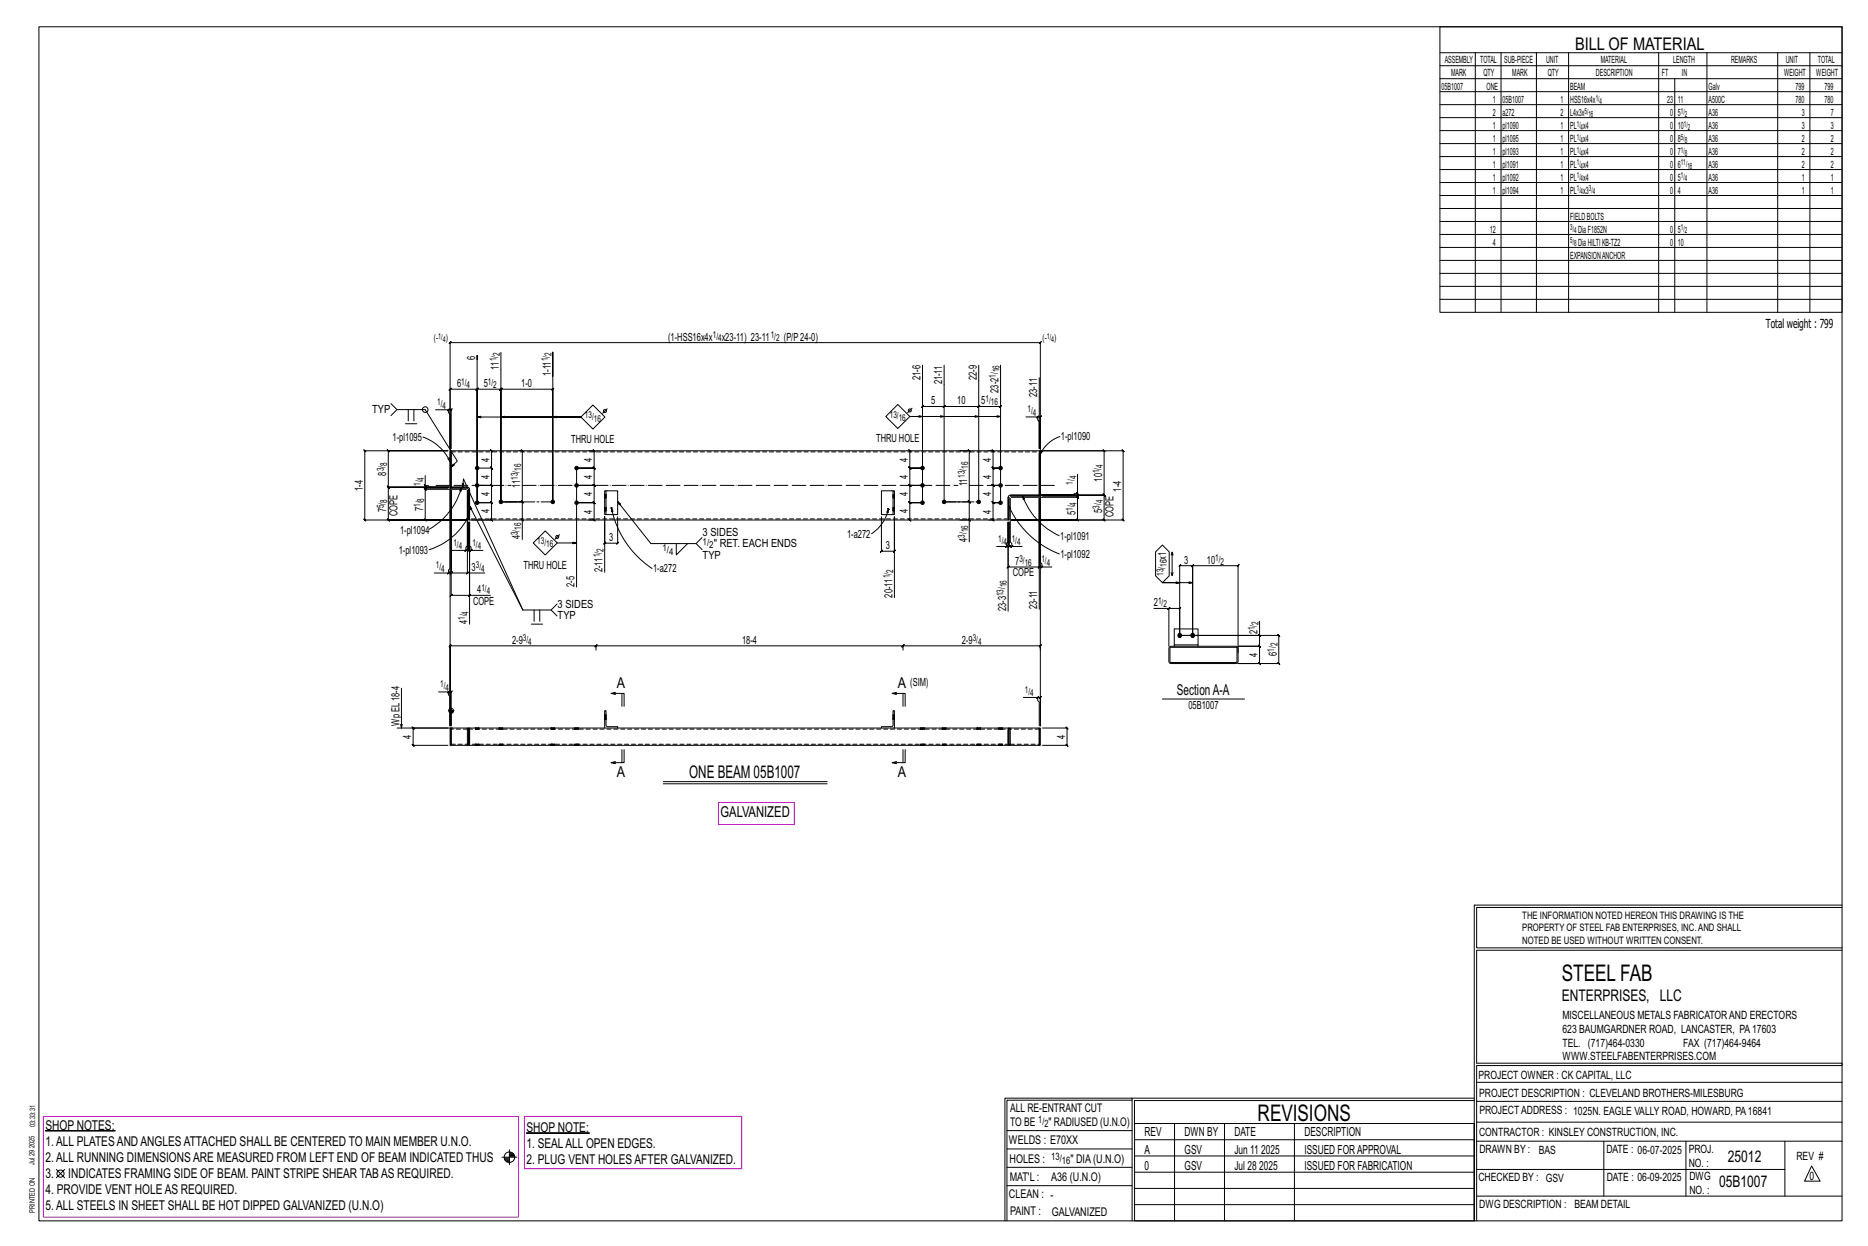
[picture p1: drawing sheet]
<svg xmlns="http://www.w3.org/2000/svg" width="914mm" height="610mm" viewBox="0 0 914 610" stroke-linecap="round" stroke-linejoin="round" font-family="sans-serif">
<g fill="#000" stroke="#000" stroke-width=".49">
<path d="M22 553h34zM258 554h31z"/>
<circle cx="234" cy="229" r=".9"/>
<circle cx="234" cy="237" r=".9"/>
<circle cx="282" cy="229" r=".9"/>
<circle cx="282" cy="237" r=".9"/>
<circle cx="452" cy="229" r=".9"/>
<circle cx="452" cy="237" r=".9"/>
<circle cx="490" cy="229" r=".9"/>
<circle cx="490" cy="237" r=".9"/>
<circle cx="234" cy="246" r=".9"/>
<circle cx="245" cy="246" r=".9"/>
<circle cx="271" cy="246" r=".9"/>
<circle cx="282" cy="246" r=".9"/>
<circle cx="452" cy="246" r=".9"/>
<circle cx="462" cy="246" r=".9"/>
<circle cx="479" cy="246" r=".9"/>
<circle cx="490" cy="246" r=".9"/>
<circle cx="577" cy="311" r="1"/>
<circle cx="584" cy="311" r="1"/>
</g>
<g fill="none" stroke="#000" stroke-width=".49">
<path d="M19 13h883v584h-883zM705 13h197v140h-197zM705 26h197M705 32h197M705 39h197M722 26v127M735 26v127M752 26v127M768 26v127M812 26v127M820 39v114M836 26v127"/>
<path d="M870 26v127M886 26v127M705 45h197M705 51h197M705 58h197M705 64h197M705 70h197M705 77h197M705 83h197M705 89h197M705 96h197M705 102h197"/>
<path d="M705 108h197M705 115h197M705 121h197M705 127h197M705 134h197M705 140h197M705 146h197M234 176v-2v72v-56l-1 1 1-1h-14h1l-1 1v-1v29v-16v-1v-2h-7M245 172v74h11l-1-1 1 1v-25l-1-1 1 1h-2M452 179v67M462 179v67h12h1l-1-1v1v-25h1l-1-1v1h-4M479 179v67"/>
<path d="M490 179v67M191 197l3 3h14l16 26-3 3M220 200l-1 1zM271 184v-12v74v-56l-1 1 1-1h-26h1l-1 1 1-1-1 1v-1h-11l-1 1 1-1v39h7h-1l1 1v-1v8h-1l1 1v-1h-7h7h-1l1 1v-1v9l-1-1 1 1h-7h7l-1-1 1 1v8h-1l1 1v-1h-10M297 200l-2 2M439 198l6 6-6 6-5-6zM446 200l-2 2M452 199h10l1-1-1 1 1-1-1 1h17l1-1-1 1 1-1-1 1h11h-1l1-1v1M452 198l-1 1zM509 185v34v-13l-1-1v-1h-6M194 200l-3 3M198 207h6"/>
<path d="M200 200v6M203 200v6M207 214a23 23 0 0 1 13 12M220 200h1l-1 1 1-1v19M234 204h50h-39M271 204h13M284 204l6-6 6 6-6 6zM452 204h-7h17M479 204h-34h45M508 204h1l1-1-1 1v15M508 203l-1 1zM519 214a17 17 0 0 0-10 8"/>
<path d="M178 220l1 1h40h-29v-1l1 1h-1v17l1 1-1-1h30h-30l1 1-1-1v16l1 1-1-1h38h-49v1l-1-1h1v-33zM208 237l1 1zM208 233v5h2h10M208 238v1v-1l1 1h-1h11M219 224h1v2zM220 221h1v18h-1zM220 240v38v1v1h-7M221 238h8v1h-8zM221 222v16h8l1 1v14M221 240v40l-1 1 1-1h-1M221 240v40l-1 1 1-1h8M221 240v51l-1 1 1-1h9"/>
<path d="M221 221h288M226 239v1h-1zM226 239a34 34 0 0 1-16 20M226 238l1-4 29 64M228 239h-20l1 1-1-1v15l1 1-1-1h20M229 239h1v15h-1zM240 229l1 1zM241 221l-1-1 1 1v8M282 229v58M288 221h3l-1-1 1 1v8h-1l1 1v-1h-9h9h-1l1 1v-1v8h-1l1 1v-1h-9h9h-1l1 1v-1v9l-1-1 1 1h-9h9l-1-1 1 1v8h-1l1 1v-1h-3M445 221v-1l1 1h-1v8l1 1-1-1h7h-7l1 1-1-1v8l1 1-1-1h7h-7l1 1-1-1v9v-1l1 1h-1h7h-7v-1l1 1h-1v8M484 221h2v-1l1 1h-1v8l1 1-1-1h4h-4l1 1-1-1v8l1 1-1-1h4h-4l1 1-1-1v9v-1l1 1h-1h4h-4v-1l1 1h-1v8l1 1-3-1"/>
<path d="M509 221v22zM509 222v20h-15l-1 1v10M510 220v1l-1 1zM527 232v9h-1l-1 1h-15h30h-30M229 253v2l-1-1zM229 253a33 33 0 0 1-19 16M230 248l26 50M230 255v50M230 254h263M245 246v-56v56h11l-1-1 1 1v18M255 254l1 1zM296 240h1v12h-1z"/>
<path d="M297 240h5v12h-5M299 248v1M299 249l1 1h-1zM299 249a47 47 0 0 0 20 29M299 249h1M302 253v13l1-1-1 1h-6v-1l-1 1h1v-13v27M302 245l17 21h22l3-3M431 253v17l1-1-1 1h7h-1l1-1v1v-17v39M434 249h1M435 249v2h-1zM435 249a19 19 0 0 1-8 12M435 249h.1"/>
<path d="M437 240h1v12h-1zM437 240h-6v12h6M445 254l1 1zM470 254h4v11M474 254l1 1zM474 246v-1l1 1h-1v8M493 243h1v11h-1zM494 247l1 2h-1zM494 247a45 45 0 0 0 25 24M495 242h14v1h-14zM495 244v21v1v1h5M495 243h32l1 1-1-1v11l1 1-1-1h-32h45l1 1-1-1v-12l1 1-1-1 1 1-1-1v-21h1l-1-1v1h-30h40l-1-1 1 1v33h-1l1 1v-1h-55"/>
<path d="M501 243l1 1h-1zM501 243a35 35 0 0 0 17 19M509 244v33l-1 1 1-1h-16h1l-1 1v-1v-22M509 244v33l-1 1 1-1h1M509 244v54M509 244v31l1 1v1h5M527 241l1 1zM527 241v2v-1l1 1h-1h-17M220 280l-1 1zM221 269h7v-1l1-1v-27v40h8M228 269h1v1l1-1h-1v-14v14v1l1-1h-1h2M229 269l-1 1z"/>
<path d="M230 270l1-1zM236 269h-5v-1l-1-1v-12v36h10M261 266l6-6 6 6-6 6zM273 266h9M274 262l-2 2M331 266v5l6-5M341 266l3 3M488 267h5v-1v-1v-10v44M493 267l-1 1 1-1zM493 267h1v1l1-1h-1v-12v12v1l1-1h-1h1M495 267h1l-1 1zM510 277h1l-1 1z"/>
<path d="M566 270l3-3 3 3v12l-3 3-3-3zM574 270l-1 2M574 272v-2v12M228 281l1-1zM230 291l-1 1zM261 298v6M264 298v6M270 298l3 3M273 296l-3 2h-14M565 298h7v18M572 298h5l1-1-1 1v13v-34l1-1-1 1h7h-1l1-1v1v34v-34h-1l1-1v1h22l1-1-1 1v42M573 297l-1 1z"/>
<path d="M573 280l1 2v-2M577 285h-8h15M260 305h6M291 316l1-1zM292 316h150l1-1-1 3M292 318v-3l-1 1h1h-72l1-1-1 1v39v-187l1-1-1 1h289l1-1-1 1v187v-14h1l-1 1v-1h-1M442 316h67l1-1-1 3M443 315l-1 1zM572 316h33l1 1v7l-1 1h-32l-1-1zM573 317h32v7h-32zM575 316h11M575 316v-8h11v8"/>
<path d="M616 310l1 1zM617 304v7h-40h49l-1-1 1 1v14l-1-1 1 1h-20h11l-1-1 1 1v-9v1l-1-1h1h-11h11v1l-1-1h1v-5M197 337v19M215 339h5v1v1v14M220 339h1h-1l1-1v1v16v-9M220 338l-1 1zM301 340l-2-1h7v7M301 339h-2M304 339v7M439 340l-2-1h6v7M439 339h-2M442 339v7"/>
<path d="M194 356h27M219 356h-17l1 1-1-1v9v-1l1 1h-1h17M219 348h3M220 347v1M220 356h1v9h-1zM221 347v1M221 348v1M222 348v1M222 348h.1M229 356h264M229 357h.1M229 356v9v-9h-8v9h8"/>
<path d="M230 356v9h-1M230 357v7M233 356h.1M233 357h.1M234 356h.1M234 357h.1M244 356h.1M244 357h.1M246 356h.1M246 357h.1M270 356h.1M270 357h.1"/>
<path d="M271 356h.1M271 357h.1M281 356h.1M281 357h.1M283 356h.1M283 357h.1M296 352h.1M296 350h.1M296 356v-8h1v7l5 1M297 352h.1M297 350h.1M431 356l6-1v-7h1v8"/>
<path d="M437 352h.1M437 350h.1M438 352h.1M438 350h.1M451 356h.1M451 357h.1M452 356h.1M452 357h.1M461 356h.1M461 357h.1M463 356h.1M463 357h.1"/>
<path d="M478 356h.1M478 357h.1M480 356h.1M480 357h.1M489 356h.1M489 357h.1M491 356h.1M491 357h.1M493 357v7M494 356v9h-1v-9h2M494 357h1M495 356h14v9h-14z"/>
<path d="M501 341h7v2h1v12M507 342l1-1zM509 356v9zM510 356h12l1 1-1-1v9v-1l1 1h-1h-12M569 342h40M229 364h.1M230 365h263M233 364h.1M233 365h.1M234 364h.1M234 365h.1M244 364h.1"/>
<path d="M244 365h.1M246 364h.1M246 365h.1M270 364h.1M270 365h.1M271 364h.1M271 365h.1M281 364h.1M281 365h.1M283 364h.1M283 365h.1M301 373h-2"/>
<path d="M304 367v6M306 367v6h-7l2 1M439 373h-2M442 367v6M443 367v6h-6l2 1M451 364h.1M451 365h.1M452 364h.1M452 365h.1M461 364h.1M461 365h.1M463 364h.1"/>
<path d="M463 365h.1M478 364h.1M478 365h.1M480 364h.1M480 365h.1M489 364h.1M489 365h.1M491 364h.1M491 365h.1M494 365h1M494 364h1M325 382h80"/>
<path d="M325 383h80M722 443v154M722 443h180M902 444h-179v20h179M902 465h-179v55h179v1h-179v76M554 538h-61v59M554 537h168M722 538h-167v13M723 539h179M723 530h179M493 553h61M555 550h167v47h-167z"/>
<path d="M555 558h167M575 550v47M599 550v47M634 550v47M723 549h179M723 558h179M785 558v27M825 558v27M874 558v27M28 572l4 4M32 572l-4 4M246 566h7"/>
<path d="M247 567h2M247 568h2M248 568h1M249 562v8M249 566h3M249 564h2M249 565h3M493 571h61M493 562h61M555 573h167M555 566h167M723 572h151"/>
<path d="M887 570l4 8h-8zM492 597v-60h62v60M493 580h61M555 589h167M555 581h167M723 585h179"/>
<circle cx="208" cy="200" r="1.4"/>
<circle cx="296" cy="201" r=".7"/>
<circle cx="445" cy="201" r=".7"/>
<circle cx="273" cy="263" r=".7"/>
<circle cx="221" cy="348" r="1.2"/>
<circle cx="30" cy="574" r="1.8"/>
<circle cx="249" cy="566" r="2.6"/>
</g>
<path d="M352 393h37v10h-37zM21 546h233v49h-233zM257 546h106v26h-106z" fill="none" stroke="#f0f" stroke-width=".5"/>
<g fill="none" stroke="#000" stroke-width=".49" stroke-dasharray="2 1.4">
<path d="M221 221h288M296 244h1zM296 244v-1M296 243l1 1M296 243h1M296 242h1M296 250h1zM296 250h.1M296 249l1 1M296 249h1M296 248h1M297 243h-1h1"/>
<path d="M297 249h-1l1 1M437 248h1zM437 249h1h-1M437 242h1zM437 242l1 1-1-1M438 248v1M438 249l-1-1M438 249h-1M438 250h-1M438 242h.1M438 242h-1M438 243h-1"/>
<path d="M438 244h-1M493 254h-263M229 357h-8M229 357h265M233 356v1M233 356h.1M234 356v1zM234 356l-1 1M234 357h-1M234 356v1M234 356h.1M234 357h.1"/>
<path d="M234 357v-1M244 356v1M244 356h.1M245 356l-1 1M245 356l1 1zM245 356v1M245 357h.1M246 356v1M246 356h.1M246 357h.1M246 357v-1M270 356v1"/>
<path d="M270 356h.1M271 356v1zM271 356l-1 1M271 357h-1M271 356v1M271 356h.1M271 357h.1M271 357v-1M281 356v1M281 356h.1M282 356l-1 1M282 356l1 1z"/>
<path d="M282 356v1M282 357h.1M283 356v1M283 356h.1M283 357h.1M283 357v-1M296 351h1M296 350h1M296 350h.1M296 352h.1M296 352h1M296 351l1 1"/>
<path d="M297 350h-1M297 350h.1M297 351h-1h1M437 352h.1M437 351h1l-1-1M437 352h1M438 350h-1M438 351h-1M438 352h-1M438 352h.1M438 350h.1M438 351l-1-1"/>
<path d="M451 356v1M451 356h.1M452 356v1zM452 356l-1 1M452 357h-1M452 356v1M452 356h.1M452 357h.1M452 357v-1M461 356v1M461 356h.1M462 356l-1 1"/>
<path d="M462 356v1zM462 356v1M462 357h.1M463 356v1M463 356h.1M463 357h.1M463 357v-1M478 356v1M478 356h.1M479 356l-1 1M479 356v1zM479 357h.1"/>
<path d="M479 356v1M480 356v1M480 356h.1M480 357h.1M480 357v-1M489 356v1M489 356h.1M490 356v1zM490 356l-1 1M490 357h-1M490 356v1M491 356h.1"/>
<path d="M491 357h.1M491 357v-1M509 357h-14M221 364h8M233 364h.1M233 364v1M233 365h.1M233 365v-1M233 364l1 1zM234 365v-1M234 364h.1M234 365h.1"/>
<path d="M244 364h.1M244 364v1M244 365h.1M245 365v-1M245 364v1zM245 365l1-1M245 364h1M246 365v-1M246 365h.1M270 364h.1M270 364v1M270 365h.1"/>
<path d="M270 365v-1M270 364l1 1zM271 365v-1M271 364h.1M271 365h.1M281 364h.1M281 364v1M281 365h.1M282 365v-1M282 364v1zM282 365l1-1M282 364h1"/>
<path d="M283 365v-1M283 365h.1M451 364h.1M451 364v1M451 365h.1M451 365v-1M451 364l1 1zM452 365v-1M452 364h.1M452 365h.1M461 364h.1M461 364v1"/>
<path d="M461 365h.1M462 365v-1M462 364v1zM462 365l1-1M462 364h.1M463 365v-1M463 365h.1M478 364h.1M478 364v1M478 365h.1M478 365v-1M479 364v1z"/>
<path d="M479 365v-1M479 365l1-1M479 364h.1M480 365v-1M480 365h.1M489 364h.1M489 364v1M489 365h.1M489 365v-1M489 364l1 1zM490 365v-1M490 364h.1"/>
<path d="M490 365l1-1M491 365v-1M491 365h.1M494 364h-265M495 364h14"/>
</g>
<path d="M213 237h37M256 237h213M474 237h42" fill="none" stroke="#000" stroke-width=".49" stroke-dasharray="6.8 1 0 1"/>
<path d="M271 246h-26M462 246h17" fill="none" stroke="#000" stroke-width=".49" stroke-dasharray="5.8 1 1 1"/>
<g font-size="11.2">
<text x="764" y="480">STEEL FAB</text>
<text x="616" y="548">REVISIONS</text>
</g>
<g font-size="8.6">
<text x="771" y="24">BILL OF MATERIAL</text>
<text x="337" y="380">ONE BEAM 05B1007</text>
</g>
<g font-size="7.9">
<text x="765" y="490">ENTERPRISES, LLC</text>
<text x="846" y="569">25012</text>
<text x="842" y="581">05B1007</text>
</g>
<g font-size="7.3">
<text x="302" y="337">A</text>
<text x="440" y="337">A</text>
<text x="576" y="340">SectionA-A</text>
<text x="302" y="380">A</text>
<text x="440" y="380">A</text>
<text x="353" y="400">GALVANIZED</text>
</g>
<g font-size="6.6">
<text x="22" y="553">SHOP NOTES:</text>
<text x="258" y="554">SHOP NOTE:</text>
<text x="22" y="561">1.ALL PLATESANDANGLESATTACHED SHALL BE CENTERED TO MAIN MEMBER U.N.O.</text>
<text x="258" y="562">1. SEALALL OPEN EDGES.</text>
<text x="22" y="568">2.ALL RUNNING DIMENSIONSARE MEASURED FROM LEFT END OF BEAM INDICATED THUS</text>
<text x="258" y="570">2. PLUG VENT HOLESAFTER GALVANIZED.</text>
<text x="22" y="576">3.</text>
<text x="33" y="576">INDICATES FRAMING SIDE OF BEAM. PAINT STRIPE SHEAR TABAS REQUIRED.</text>
<text x="22" y="584">4. PROVIDE VENT HOLEAS REQUIRED.</text>
<text x="22" y="592">5.ALL STEELS IN SHEET SHALL BE HOT DIPPED GALVANIZED (U.N.O)</text>
</g>
<g font-size="6.1">
<text x="864" y="161">Total weight : 799</text>
<text x="560" y="556">REV</text>
<text x="580" y="556">DWN BY</text>
<text x="604" y="556">DATE</text>
<text x="639" y="556">DESCRIPTION</text>
<text x="560" y="564">A</text>
<text x="580" y="564">GSV</text>
<text x="604" y="564">Jun 11</text>
<text x="617" y="564">2025</text>
<text x="639" y="564">ISSUED FORAPPROVAL</text>
<text x="560" y="572">0</text>
<text x="580" y="572">GSV</text>
<text x="604" y="572">Jul 28</text>
<text x="616" y="572">2025</text>
<text x="639" y="572">ISSUED FOR FABRICATION</text>
</g>
<g font-size="5.9">
<text x="494" y="560">WELDS : E70XX</text>
<text x="494" y="569">HOLES :</text>
<text x="524" y="569">&quot; DIA(U.N.O)</text>
<text x="494" y="578">MAT'L :</text>
<text x="515" y="578">A36 (U.N.O)</text>
<text x="494" y="586">CLEAN : -</text>
<text x="495" y="595">PAINT :</text>
<text x="515" y="595">GALVANIZED</text>
</g>
<g font-size="5.8">
<text x="494" y="544">ALL RE-ENTRANT CUT</text>
<text x="494" y="551">TO BE</text>
<text x="513" y="551">&quot; RADIUSED (U.N.O)</text>
</g>
<g font-size="5.6">
<text x="765" y="499">MISCELLANEOUS METALS FABRICATORAND ERECTORS</text>
<text x="765" y="505">623 BAUMGARDNER ROAD, LANCASTER, PA17603</text>
<text x="765" y="512">TEL. (717)464-0330</text>
<text x="824" y="512">FAX (717)464-9464</text>
<text x="765" y="519">WWW.STEELFABENTERPRISES.COM</text>
<text x="724" y="528">PROJECT OWNER : CK CAPITAL, LLC</text>
<text x="724" y="537">PROJECT DESCRIPTION : CLEVELAND BROTHERS-MILESBURG</text>
<text x="724" y="545">PROJECTADDRESS : 1025N. EAGLE VALLY ROAD, HOWARD, PA16841</text>
<text x="724" y="556">CONTRACTOR : KINSLEY CONSTRUCTION, INC.</text>
<text x="724" y="564">DRAWN BY :</text>
<text x="753" y="564">BAS</text>
<text x="786" y="564">DATE : 06-07-2025</text>
<text x="827" y="564">PROJ.</text>
<text x="879" y="568">REV #</text>
<text x="827" y="571">NO. :</text>
<text x="724" y="578">CHECKED BY : GSV</text>
<text x="787" y="578">DATE : 06-09-2025</text>
<text x="827" y="578">DWG</text>
<text x="886" y="578">0</text>
<text x="827" y="584">NO. :</text>
<text x="724" y="591">DWG DESCRIPTION : BEAM DETAIL</text>
</g>
<g font-size="5.5">
<text x="327" y="167">(1-HSS16x4x</text>
<text x="353" y="167">x23-11) 23-11</text>
<text x="384" y="167">(P/P24-0)</text>
<text x="233" y="176" transform="rotate(-90 233 176)">6</text>
<text x="244" y="181" transform="rotate(-90 244 181)">11</text>
<text x="270" y="184" transform="rotate(-90 270 184)">1-11</text>
<text x="224" y="189">6</text>
<text x="237" y="189">5</text>
<text x="255" y="189">1-0</text>
<text x="451" y="186" transform="rotate(-90 451 186)">21-6</text>
<text x="461" y="188" transform="rotate(-90 461 188)">21-11</text>
<text x="478" y="186" transform="rotate(-90 478 186)">22-9</text>
<text x="456" y="198">5</text>
<text x="469" y="198">10</text>
<text x="480" y="198">5</text>
<text x="489" y="192" transform="rotate(-90 489 192)">23-2</text>
<text x="508" y="194" transform="rotate(-90 508 194)">23-11</text>
<text x="182" y="202">TYP</text>
<text x="192" y="216">1-pl1095</text>
<text x="519" y="215">1-pl1090</text>
<text x="280" y="217">THRU HOLE</text>
<text x="429" y="216">THRU HOLE</text>
<text x="240" y="226" transform="rotate(-90 240 226)">4</text>
<text x="290" y="226" transform="rotate(-90 290 226)">4</text>
<text x="444" y="226" transform="rotate(-90 444 226)">4</text>
<text x="485" y="226" transform="rotate(-90 485 226)">4</text>
<text x="189" y="233" transform="rotate(-90 189 233)">8</text>
<text x="240" y="234" transform="rotate(-90 240 234)">4</text>
<text x="255" y="239" transform="rotate(-90 255 239)">11</text>
<text x="290" y="234" transform="rotate(-90 290 234)">4</text>
<text x="444" y="234" transform="rotate(-90 444 234)">4</text>
<text x="473" y="238" transform="rotate(-90 473 238)">11</text>
<text x="485" y="234" transform="rotate(-90 485 234)">4</text>
<text x="539" y="236" transform="rotate(-90 539 236)">10</text>
<text x="178" y="240" transform="rotate(-90 178 240)">1-4</text>
<text x="240" y="243" transform="rotate(-90 240 243)">4</text>
<text x="290" y="243" transform="rotate(-90 290 243)">4</text>
<text x="444" y="243" transform="rotate(-90 444 243)">4</text>
<text x="485" y="243" transform="rotate(-90 485 243)">4</text>
<text x="549" y="241" transform="rotate(-90 549 241)">1-4</text>
<text x="189" y="251" transform="rotate(-90 189 251)">7</text>
<text x="207" y="250" transform="rotate(-90 207 250)">7</text>
<text x="240" y="251" transform="rotate(-90 240 251)">4</text>
<text x="290" y="251" transform="rotate(-90 290 251)">4</text>
<text x="444" y="251" transform="rotate(-90 444 251)">4</text>
<text x="485" y="252" transform="rotate(-90 485 252)">4</text>
<text x="526" y="252" transform="rotate(-90 526 252)">5</text>
<text x="539" y="251" transform="rotate(-90 539 251)">5</text>
<text x="195" y="253" transform="rotate(-90 195 253)">COPE</text>
<text x="545" y="253" transform="rotate(-90 545 253)">COPE</text>
<text x="196" y="261">1-pl1094</text>
<text x="255" y="264" transform="rotate(-90 255 264)">4</text>
<text x="344" y="262">3 SIDES</text>
<text x="415" y="263">1-a272</text>
<text x="298" y="265">3</text>
<text x="349" y="268">&quot; RET. EACH ENDS</text>
<text x="434" y="269">3</text>
<text x="473" y="265" transform="rotate(-90 473 265)">4</text>
<text x="519" y="264">1-pl1091</text>
<text x="195" y="271">1-pl1093</text>
<text x="344" y="273">TYP</text>
<text x="519" y="273">1-pl1092</text>
<text x="571" y="274" transform="rotate(-90 571 274)">x1</text>
<text x="580" y="276">3</text>
<text x="591" y="276">10</text>
<text x="231" y="279">3</text>
<text x="256" y="278">THRU HOLE</text>
<text x="295" y="280" transform="rotate(-90 295 280)">2-11</text>
<text x="320" y="280">1-a272</text>
<text x="496" y="282">COPE</text>
<text x="497" y="276">7</text>
<text x="281" y="287" transform="rotate(-90 281 287)">2-5</text>
<text x="234" y="290">4</text>
<text x="437" y="292" transform="rotate(-90 437 292)">20-11</text>
<text x="232" y="296">COPE</text>
<text x="273" y="297">3 SIDES</text>
<text x="492" y="299" transform="rotate(-90 492 299)">23-3</text>
<text x="508" y="298" transform="rotate(-90 508 298)">23-11</text>
<text x="565" y="297">2</text>
<text x="229" y="305" transform="rotate(-90 229 305)">4</text>
<text x="273" y="303">TYP</text>
<text x="616" y="310" transform="rotate(-90 616 310)">2</text>
<text x="251" y="315">2-9</text>
<text x="363" y="315">18-4</text>
<text x="471" y="315">2-9</text>
<text x="616" y="321" transform="rotate(-90 616 321)">4</text>
<text x="625" y="321" transform="rotate(-90 625 321)">6</text>
<text x="446" y="336">(SIM)</text>
<text x="582" y="347">05B1007</text>
<text x="196" y="355" transform="rotate(-90 196 355)">Wp EL18-4</text>
<text x="201" y="361" transform="rotate(-90 201 361)">4</text>
<text x="521" y="361" transform="rotate(-90 521 361)">4</text>
</g>
<g font-size="5">
<text x="745" y="450">THE INFORMATION NOTED HEREON THIS DRAWING IS THE</text>
<text x="745" y="456">PROPERTY OF STEEL FAB ENTERPRISES, INC.AND SHALL</text>
<text x="745" y="462">NOTED BE USED WITHOUT WRITTEN CONSENT.</text>
<text x="508" y="550">1/</text>
<text x="511" y="551">2</text>
<text x="515" y="568">13/</text>
<text x="520" y="570">16</text>
</g>
<g font-size="4.9">
<text x="707" y="31">ASSEMBLY</text>
<text x="725" y="31">TOTAL</text>
<text x="736" y="31">SUB-PIECE</text>
<text x="757" y="31">UNIT</text>
<text x="784" y="31">MATERIAL</text>
<text x="819" y="31">LENGTH</text>
<text x="847" y="31">REMARKS</text>
<text x="874" y="31">UNIT</text>
<text x="890" y="31">TOTAL</text>
<text x="710" y="37">MARK</text>
<text x="726" y="37">QTY</text>
<text x="740" y="37">MARK</text>
<text x="758" y="37">QTY</text>
<text x="781" y="37">DESCRIPTION</text>
<text x="814" y="37">FT</text>
<text x="823" y="37">IN</text>
<text x="873" y="37">WEIGHT</text>
<text x="889" y="37">WEIGHT</text>
<text x="706" y="44">05B1007</text>
<text x="728" y="44">ONE</text>
<text x="769" y="44">BEAM</text>
<text x="836" y="44">Galv</text>
<text x="879" y="44">799</text>
<text x="893" y="44">799</text>
<text x="731" y="50">1</text>
<text x="736" y="50">05B1007</text>
<text x="764" y="50">1</text>
<text x="769" y="50">HSS16x4x</text>
<text x="816" y="50">23</text>
<text x="821" y="50">11</text>
<text x="836" y="50">A500C</text>
<text x="879" y="50">780</text>
<text x="893" y="50">780</text>
<text x="731" y="57">2</text>
<text x="736" y="57">a272</text>
<text x="764" y="57">2</text>
<text x="769" y="57">L4x3x</text>
<text x="818" y="57">0</text>
<text x="821" y="57">5</text>
<text x="836" y="57">A36</text>
<text x="882" y="57">3</text>
<text x="896" y="57">7</text>
<text x="731" y="63">1</text>
<text x="736" y="63">pl1090</text>
<text x="764" y="63">1</text>
<text x="769" y="63">PL x4</text>
<text x="818" y="63">0</text>
<text x="821" y="63">10</text>
<text x="836" y="63">A36</text>
<text x="882" y="63">3</text>
<text x="896" y="63">3</text>
<text x="731" y="69">1</text>
<text x="736" y="69">pl1095</text>
<text x="764" y="69">1</text>
<text x="769" y="69">PL x4</text>
<text x="818" y="69">0</text>
<text x="821" y="69">8</text>
<text x="836" y="69">A36</text>
<text x="882" y="69">2</text>
<text x="896" y="69">2</text>
<text x="731" y="76">1</text>
<text x="736" y="76">pl1093</text>
<text x="764" y="76">1</text>
<text x="769" y="76">PL x4</text>
<text x="818" y="76">0</text>
<text x="821" y="76">7</text>
<text x="836" y="76">A36</text>
<text x="882" y="76">2</text>
<text x="896" y="76">2</text>
<text x="731" y="82">1</text>
<text x="736" y="82">pl1091</text>
<text x="764" y="82">1</text>
<text x="769" y="82">PL x4</text>
<text x="818" y="82">0</text>
<text x="821" y="82">6</text>
<text x="836" y="82">A36</text>
<text x="882" y="82">2</text>
<text x="896" y="82">2</text>
<text x="731" y="88">1</text>
<text x="736" y="88">pl1092</text>
<text x="764" y="88">1</text>
<text x="769" y="88">PL x4</text>
<text x="818" y="88">0</text>
<text x="821" y="88">5</text>
<text x="836" y="88">A36</text>
<text x="882" y="88">1</text>
<text x="896" y="88">1</text>
<text x="731" y="95">1</text>
<text x="736" y="95">pl1094</text>
<text x="764" y="95">1</text>
<text x="769" y="95">PL x3</text>
<text x="818" y="95">0</text>
<text x="821" y="95">4</text>
<text x="836" y="95">A36</text>
<text x="882" y="95">1</text>
<text x="896" y="95">1</text>
<text x="769" y="107">FIELDBOLTS</text>
<text x="729" y="114">12</text>
<text x="772" y="114">DiaF1852N</text>
<text x="818" y="114">0</text>
<text x="821" y="114">5</text>
<text x="731" y="120">4</text>
<text x="772" y="120">DiaHILTIKB-TZ2</text>
<text x="818" y="120">0</text>
<text x="821" y="120">10</text>
<text x="769" y="127">EXPANSIONANCHOR</text>
</g>
<g font-size="4.7">
<text x="212" y="167">(-</text>
<text x="218" y="167">)</text>
<text x="349" y="165">1/</text>
<text x="352" y="167">4</text>
<text x="377" y="165">1/</text>
<text x="380" y="167">2</text>
<text x="510" y="167">(-</text>
<text x="516" y="167">)</text>
<text x="243" y="177" transform="rotate(-90 243 177)">1/</text>
<text x="245" y="174" transform="rotate(-90 245 174)">2</text>
<text x="268" y="177" transform="rotate(-90 268 177)">1/</text>
<text x="270" y="174" transform="rotate(-90 270 174)">2</text>
<text x="488" y="185" transform="rotate(-90 488 185)">1/</text>
<text x="489" y="182" transform="rotate(-90 489 182)">16</text>
<text x="226" y="188">1/</text>
<text x="228" y="190">4</text>
<text x="239" y="188">1/</text>
<text x="241" y="190">2</text>
<text x="482" y="197">1/</text>
<text x="214" y="198">1/</text>
<text x="217" y="200">4</text>
<text x="485" y="198">16</text>
<text x="503" y="202">1/</text>
<text x="506" y="203">4</text>
<text x="286" y="205">13/</text>
<text x="291" y="206">16</text>
<text x="436" y="204">13/</text>
<text x="440" y="206">16</text>
<text x="190" y="228" transform="rotate(-90 190 228)">8</text>
<text x="188" y="231" transform="rotate(-90 188 231)">3/</text>
<text x="255" y="230" transform="rotate(-90 255 230)">16</text>
<text x="472" y="234" transform="rotate(-90 472 234)">13/</text>
<text x="474" y="229" transform="rotate(-90 474 229)">16</text>
<text x="538" y="232" transform="rotate(-90 538 232)">1/</text>
<text x="540" y="229" transform="rotate(-90 540 229)">4</text>
<text x="206" y="238" transform="rotate(-90 206 238)">1/</text>
<text x="208" y="235" transform="rotate(-90 208 235)">4</text>
<text x="253" y="235" transform="rotate(-90 253 235)">13/</text>
<text x="525" y="237" transform="rotate(-90 525 237)">1/</text>
<text x="527" y="235" transform="rotate(-90 527 235)">4</text>
<text x="190" y="246" transform="rotate(-90 190 246)">8</text>
<text x="208" y="245" transform="rotate(-90 208 245)">8</text>
<text x="188" y="249" transform="rotate(-90 188 249)">5/</text>
<text x="206" y="248" transform="rotate(-90 206 248)">1/</text>
<text x="525" y="250" transform="rotate(-90 525 250)">1/</text>
<text x="527" y="247" transform="rotate(-90 527 247)">4</text>
<text x="538" y="249" transform="rotate(-90 538 249)">3/</text>
<text x="540" y="246" transform="rotate(-90 540 246)">4</text>
<text x="253" y="262" transform="rotate(-90 253 262)">3/</text>
<text x="255" y="259" transform="rotate(-90 255 259)">16</text>
<text x="472" y="263" transform="rotate(-90 472 263)">3/</text>
<text x="474" y="260" transform="rotate(-90 474 260)">16</text>
<text x="222" y="267">1/</text>
<text x="225" y="269">4</text>
<text x="231" y="267">1/</text>
<text x="234" y="269">4</text>
<text x="263" y="266">13/</text>
<text x="267" y="268">16</text>
<text x="324" y="270">1/</text>
<text x="344" y="266">1/</text>
<text x="347" y="268">2</text>
<text x="489" y="265">1/</text>
<text x="491" y="267">4</text>
<text x="495" y="265">1/</text>
<text x="498" y="267">4</text>
<text x="294" y="273" transform="rotate(-90 294 273)">1/</text>
<text x="295" y="270" transform="rotate(-90 295 270)">2</text>
<text x="327" y="271">4</text>
<text x="499" y="275">3/</text>
<text x="510" y="275">1/</text>
<text x="595" y="275">1/</text>
<text x="213" y="278">1/</text>
<text x="216" y="280">4</text>
<text x="233" y="278">3/</text>
<text x="236" y="280">4</text>
<text x="437" y="280" transform="rotate(-90 437 280)">2</text>
<text x="502" y="277">16</text>
<text x="512" y="277">4</text>
<text x="570" y="282" transform="rotate(-90 570 282)">13/</text>
<text x="571" y="277" transform="rotate(-90 571 277)">16</text>
<text x="597" y="276">2</text>
<text x="436" y="283" transform="rotate(-90 436 283)">1/</text>
<text x="493" y="287" transform="rotate(-90 493 287)">16</text>
<text x="236" y="289">1/</text>
<text x="238" y="291">4</text>
<text x="491" y="292" transform="rotate(-90 491 292)">13/</text>
<text x="567" y="295">1/</text>
<text x="570" y="297">2</text>
<text x="228" y="303" transform="rotate(-90 228 303)">1/</text>
<text x="229" y="301" transform="rotate(-90 229 301)">4</text>
<text x="616" y="306" transform="rotate(-90 616 306)">2</text>
<text x="614" y="308" transform="rotate(-90 614 308)">1/</text>
<text x="256" y="314">3/</text>
<text x="259" y="315">4</text>
<text x="476" y="314">3/</text>
<text x="479" y="315">4</text>
<text x="625" y="316" transform="rotate(-90 625 316)">2</text>
<text x="624" y="319" transform="rotate(-90 624 319)">1/</text>
<text x="215" y="336">1/</text>
<text x="218" y="338">4</text>
<text x="502" y="339">1/</text>
<text x="504" y="341">4</text>
</g>
<g font-size="4.2">
<text x="781" y="49">1/</text>
<text x="783" y="51">4</text>
<text x="776" y="56">5/</text>
<text x="778" y="57">16</text>
<text x="823" y="56">1/</text>
<text x="825" y="57">2</text>
<text x="772" y="62">1/</text>
<text x="774" y="63">4</text>
<text x="824" y="62">1/</text>
<text x="826" y="63">2</text>
<text x="772" y="68">1/</text>
<text x="774" y="70">4</text>
<text x="823" y="68">5/</text>
<text x="825" y="70">8</text>
<text x="772" y="75">1/</text>
<text x="774" y="76">4</text>
<text x="823" y="75">1/</text>
<text x="825" y="76">8</text>
<text x="772" y="81">1/</text>
<text x="774" y="82">4</text>
<text x="823" y="81">11/</text>
<text x="826" y="82">16</text>
<text x="772" y="87">1/</text>
<text x="774" y="89">4</text>
<text x="823" y="87">1/</text>
<text x="825" y="89">4</text>
<text x="772" y="94">1/</text>
<text x="774" y="95">4</text>
<text x="778" y="94">3/</text>
<text x="780" y="95">4</text>
<text x="769" y="113">3/</text>
<text x="823" y="113">1/</text>
<text x="769" y="119">5/</text>
<text x="770" y="114">4</text>
<text x="825" y="114">2</text>
<text x="770" y="121">8</text>
</g>
<g font-size="4">
<text x="215" y="166">1/</text>
<text x="217" y="167">4</text>
<text x="512" y="166">1/</text>
<text x="515" y="167">4</text>
</g>
<g font-size="3.7">
<text x="17" y="551" transform="rotate(-90 17 551)">03:33:31</text>
<text x="17" y="562" transform="rotate(-90 17 562)">2025</text>
<text x="17" y="570" transform="rotate(-90 17 570)">Jul 29</text>
<text x="17" y="593" transform="rotate(-90 17 593)">PRINTED ON</text>
</g>
</svg>
